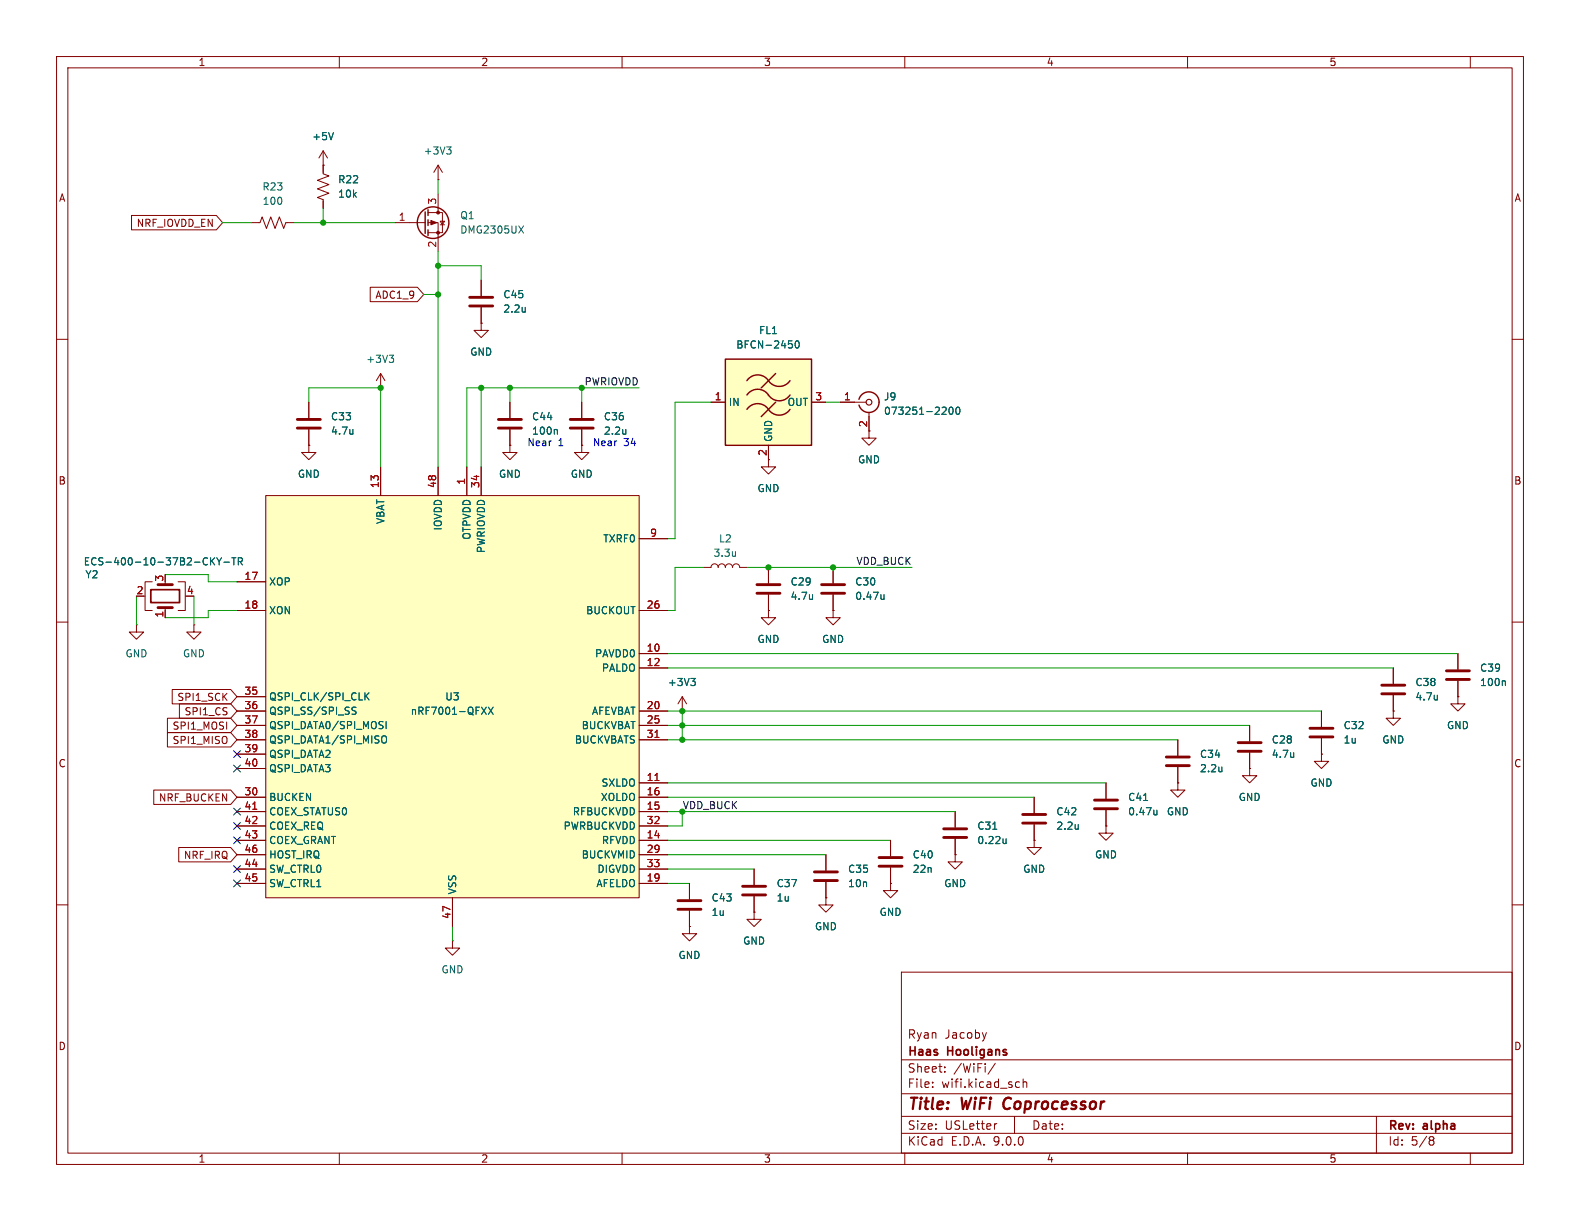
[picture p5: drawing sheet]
<svg xmlns="http://www.w3.org/2000/svg" width="279mm" height="216mm" viewBox="0 0 279 216" stroke-linecap="round" stroke-linejoin="round" font-family="sans-serif">
<g fill="none" stroke="#840000" stroke-width=".18">
<path d="M10 10h259.4v195.9h-259.4zM12 12h255.4v191.9h-255.4zM60 10v2M110 10v2M160 10v2M210 10v2M260 10v2M10 60h2M54.6 78.7v1.3h1.3l-1.3 1.3-1.3-1.3h1.3M54.6 78.7h.1M54.6 71.1v2.8M54.6 75.9v2.8"/>
<path d="M67.3 68.6h.1M67.3 66l-.8 1.3M67.3 66l.8 1.3M67.3 66v2.6M148.6 71.1h4.6M153.7 72.9v4.6h1.2l-1.2 1.2-1.3-1.2h1.3M267.4 60h2M135.9 81.3v1.3h1.3l-1.3 1.2-1.3-1.2h1.3M10 110h2M124.5 100.3h1.2a.64 .64 0 0 1 .7-.6 .64 .64 0 0 1 .6 .6 .64 .64 0 0 1 .6-.6 .64 .64 0 0 1 .7 .6 .64 .64 0 0 1 .6-.6 .64 .64 0 0 1 .6 .6 .64 .64 0 0 1 .7-.6 .64 .64 0 0 1 .6 .6h1.3M135.9 108v1.2h1.3l-1.3 1.3-1.3-1.3h1.3M135.9 108h.1"/>
<path d="M135.9 100.3v2.8M135.9 105.2v2.8M147.3 108v1.2h1.3l-1.3 1.3-1.3-1.3h1.3M147.3 108h.1M147.3 100.3v2.8M147.3 105.2v2.8M257.8 115.6v2.8M267.4 110h2M120.6 125.7h.1M120.6 123.2l-.7 1.3M120.6 123.2l.8 1.3M120.6 123.2v2.5"/>
<path d="M221 128.3v2.8M221 133.1v2.8M233.7 133.4v1.2h1.2l-1.2 1.3-1.3-1.3h1.3M233.7 133.4h.1M233.7 125.7v2.8M233.7 130.6v2.8M257.8 123.2v1.3h1.3l-1.3 1.2-1.3-1.2h1.3M257.8 123.2h.1M257.8 120.4v2.8M157.5 148.6v2.8M157.5 153.4v2.8M168.9 151.1v1.3h1.3l-1.3 1.3-1.3-1.3h1.3"/>
<path d="M168.9 151.1h.1M168.9 143.5v2.8M168.9 148.3v2.8M182.9 148.6v1.3h1.2l-1.2 1.2-1.3-1.2h1.3M182.9 148.6h.1M10 160h2M133.3 161.3v1.3h1.3l-1.3 1.2-1.2-1.2h1.2M133.3 161.3h.1M159.4 171.9h108v32h-108zM267.4 160h2M159.4 197.4h108M159.4 193.4h108"/>
<path d="M159.4 187.4h108M164.9 192.1v.2M164.9 191.4v.1M167.1 189.4v.2M167.1 188.7v.1M174.4 182.6l-.3 1M176 188l-1.3 1.9M176.3 198.7l-.3 .1M179.4 197.4v3M179.9 191.3l.4 .1M180.3 192.2l-.4 .1M180.9 191.4l.2-.1 .4 .1 .1 .9"/>
<path d="M180.9 190.8v1.5M243.4 197.4v6.5M60 203.9v2M110 203.9v2M159.4 200.4h108M160 203.9v2M210 203.9v2M253 201.6h.3M253.3 201.6l.2 .2 .1 .4-.2 .2-.4 .1M253.6 201.3l-.3 .3M260 203.9v2"/>
</g>
<path d="M177.7 194.4a1.27 1.27 0 0 0 0 1.6" fill="none" stroke="#840000" stroke-width=".4"/>
<g fill="none" stroke="#840000" stroke-width=".51">
<path d="M52.6 74.2h4M52.6 75.7h4M133.9 103.4h4M133.9 104.9h4M145.3 103.4h4.1M145.3 104.9h4.1M255.8 118.6h4M218.9 131.3h4.1M218.9 132.8h4.1M231.6 128.8h4.1M231.6 130.3h4.1M255.8 120.1h4"/>
<path d="M155.4 151.6h4.1M155.4 153.2h4.1M166.9 146.6h4M166.9 148.1h4"/>
</g>
<g fill="none" stroke="#006464" stroke-width=".18">
<path d="M62.4 75.9v.9M62.4 76.7h-.1M68.8 62.8h.8l-.4 .5M69.4 63.3l.2 .2v.3l-.2 .3M167.1 72l.2 .2v.3l-.8 .8h.8M167.9 72.1l.2-.1a.68 .68 0 0 1 .5 .6 .68 .68 0 0 1-.5 .7l-.2-.2-.1-.3zM169.1 72.1l.2-.1a.68 .68 0 0 1 .5 .6 .68 .68 0 0 1-.5 .7l-.2-.2-.1-.3zM130.1 97.5v.9M130.1 98.2l-.1 .1M122.2 120h.7l-.4 .4M143.7 105.1v.9M143.7 105.9h-.1"/>
<path d="M156.3 105.1v.9M156.3 105.9l-.3 .1M122.7 120.4l.2 .3v.3l-.2 .2M228.8 133.1v.8M228.8 133.8l-.1 .1M266 120.4l.2 .2v.6M175.6 146.6h.7M177.9 148.3v.9M177.9 149l-.4 .2"/>
</g>
<path d="M151.9 70.6a1.81 1.81 0 0 1 2.8-1 1.81 1.81 0 0 1 0 3 1.81 1.81 0 0 1-2.8-1" fill="none" stroke="#840000" stroke-width=".25"/>
<circle cx="153.7" cy="71.1" r=".51" fill="none" stroke="#840000" stroke-width=".2"/>
<path d="M128.3 63.5h15.2v15.2h-15.2z" fill="#ffffc2"/>
<path d="M128.3 63.5h15.2v15.2h-15.2zM132.1 67.3a2.35 2.35 0 0 1 4 .3 2.29 2.29 0 0 0 3.6-.3M132.1 69.9a2.35 2.35 0 0 1 4 .3 2.29 2.29 0 0 0 3.6-.3M132.1 72.4a2.35 2.35 0 0 1 4 .3 2.29 2.29 0 0 0 3.6-.3M137.2 66l-2.6 2.6M137.2 71.1l-2.6 2.6" fill="none" stroke="#840000" stroke-width=".25"/>
<path d="M125.7 71.1h2.6M135.9 78.7v2.6M143.5 71.1h2.5M146 151.1v2.8M146 156v2.8M157.5 156.2v1.3h1.2l-1.2 1.3-1.3-1.3h1.3M157.5 156.2h.1" fill="none" stroke="#840000" stroke-width=".18"/>
<path d="M139.5 60.3h.6M139.9 60.8l.2 .2v.3l-.2 .2M140.8 60.3h.1a.68 .68 0 0 1 .4 .6 .68 .68 0 0 1-.4 .6 .84 .84 0 0 1-.1-1.2z" fill="none" stroke="#006464" stroke-width=".18"/>
<path d="M144 154.2h4.1M144 155.7h4.1" fill="none" stroke="#840000" stroke-width=".51"/>
<path d="M47 87.6h66v71.2h-66z" fill="#ffffc2"/>
<g fill="none" stroke="#840000" stroke-width=".18">
<path d="M23.3 38.1h15l1.1 1.3-1.1 1.2h-15zM44.4 39.4h1.6l.4-1 .7 2 .8-2 .7 2 .8-2 .8 2 .3-1h1.6M57.1 26.7v4l1.1 .4-2.1 .8 2.1 .7-2.1 .8 2.1 .8-2.1 .7 1 .4v1.5M57.1 29.2h.1M57.1 26.7l-.7 1.2M57.1 26.7l.8 1.2M69.8 39.4h5.4M75.7 37.6h2.5v3.5h-2.5M75.7 39.4h1.8v5.1M77.5 31.8h.1M77.5 29.2v2.6M77.5 34.3v3.3"/>
<path d="M77.5 29.2l-.8 1.3M77.5 29.2l.7 1.3M77.9 39.1h.7l-.4 .7zM77.9 39.8h.7M65.5 50.8h8.3l1.1 1.3-1.1 1.2h-8.3zM85.1 57.2v1.2h1.3l-1.3 1.3-1.3-1.3h1.3M85.1 57.2h.1M85.1 49.5v2.8M85.1 54.4v2.8M54.6 78.7h.1M54.6 71.1v2.8M54.6 75.9v2.8"/>
<path d="M90.2 78.7v1.3h1.2l-1.2 1.3-1.3-1.3h1.3M90.2 78.7h.1M90.2 71.1v2.8M90.2 75.9v2.8M102.9 78.7v1.3h1.2l-1.2 1.3-1.3-1.3h1.3M102.9 78.7h.1M102.9 71.1v2.8M102.9 75.9v2.8M125.7 71.1h2.6M135.9 78.7v2.6M143.5 71.1h2.5M148.6 71.1h2.5"/>
<path d="M153.7 73.7v2.5M47 87.6h66v71.2h-66zM67.3 82.6v5M77.5 82.6v5M82.5 82.6v5M85.1 82.6v5M113 95.3h5.1M24.1 110.5v1.3h1.3l-1.3 1.2-1.2-1.2h1.2M24.1 110.5h.1M25.4 105.4h.3M26.9 102.9h-1.2v5.1h1.2M29.2 107.4v1.8"/>
<path d="M31.5 102.9h1.3v5.1h-1.3M34.3 110.5v1.3h1.3l-1.3 1.2-1.3-1.2h1.3M34.3 110.5h.1M41.9 102.9h5.1M41.9 108h5.1M113 108h5.1M113 115.6h5.1M113 118.1h5.1M135.9 108h.1M135.9 100.3v2.8M135.9 105.2v2.8M147.3 108h.1"/>
<path d="M147.3 100.3v2.8M147.3 105.2v2.8M246.4 118.1v2.8M257.8 115.6v2.8M27.2 139.7h13.6l1.1 1.3-1.1 1.2h-13.6zM29.6 129.5h11.2l1.1 1.3-1.1 1.3h-11.2zM29.6 127h11.2l1.1 1.3-1.1 1.2h-11.2zM30.5 121.9h10.3l1.1 1.3-1.1 1.3h-10.3zM31.7 124.5h9.1l1.1 1.2-1.1 1.3h-9.1zM41.9 125.7h5.1M41.9 128.3h5.1M41.9 130.8h5.1"/>
<path d="M41.9 133.4h5.1M41.9 135.9h5.1M41.9 123.2h5.1M113 125.7h5.1M113 128.3h5.1M113 130.8h5.1M113 138.4h5.1M120.6 125.7h.1M195.6 138.4v2.8M208.3 138.4v1.3h1.2l-1.2 1.3-1.3-1.3h1.3M208.3 138.4h.1M208.3 130.8v2.8"/>
<path d="M208.3 135.6v2.8M221 135.9v1.3h1.2l-1.2 1.2-1.3-1.2h1.3M221 135.9h.1M221 128.3v2.8M221 133.1v2.8M233.7 133.4h.1M233.7 125.7v2.8M233.7 130.6v2.8M246.4 125.7v1.3h1.2l-1.2 1.3-1.3-1.3h1.3M246.4 125.7h.1M246.4 122.9v2.8M257.8 123.2h.1"/>
<path d="M257.8 120.4v2.8M31.6 149.9h9.2l1.1 1.2-1.1 1.3h-9.2zM41.9 141h5.1M41.9 143.5h5.1M41.9 146.1h5.1M41.9 148.6h5.1M41.9 151.1h5.1M41.9 153.7h5.1M41.9 156.2h5.1M80 158.8v5M113 141h5.1M113 143.5h5.1"/>
<path d="M113 146.1h5.1M113 148.6h5.1M113 151.1h5.1M113 153.7h5.1M113 156.2h5.1M121.9 156.2v2.8M133.3 153.7v2.8M133.3 158.5v2.8M146 158.8v1.2h1.3l-1.3 1.3-1.2-1.3h1.2M146 158.8h.1M146 151.1v2.8M146 156v2.8"/>
<path d="M157.5 156.2h.1M157.5 148.6v2.8M157.5 153.4v2.8M168.9 151.1h.1M168.9 143.5v2.8M168.9 148.3v2.8M182.9 148.6h.1M182.9 141v2.8M182.9 145.8v2.8M195.6 146.1v1.2h1.2l-1.2 1.3-1.3-1.3h1.3M195.6 146.1h.1M195.6 143.3v2.8"/>
<path d="M80 166.4v1.2h1.3l-1.3 1.3-1.3-1.3h1.3M80 166.4h.1M121.9 163.8v1.3h1.3l-1.3 1.3-1.3-1.3h1.3M121.9 163.8h.1M121.9 161v2.8M133.3 161.3h.1"/>
</g>
<g fill="none" stroke="#006464" stroke-width=".18">
<path d="M59 23.4l-.5 1.3M79 26h.8l-.5 .5M79.5 26.5l.3 .2v.3l-.3 .2M91.7 39.9l.9 1.3M92.6 39.9l-.9 1.3M92.9 54.3v.9M92.9 55.1h-.1M62.4 75.9v.9M62.4 76.7h-.1M98.4 75.9l.2 .2v.7M110.7 75.9v.9M110.7 76.7h-.1"/>
<path d="M139.5 60.3h.6M139.9 60.8l.2 .2v.3l-.2 .2M140.8 60.3h.1a.68 .68 0 0 1 .4 .6 .68 .68 0 0 1-.4 .6 .84 .84 0 0 1-.1-1.2zM167.1 72l.2 .2v.3l-.8 .8h.8M167.9 72.1l.2-.1a.68 .68 0 0 1 .5 .6 .68 .68 0 0 1-.5 .7l-.2-.2-.1-.3zM169.1 72.1l.2-.1a.68 .68 0 0 1 .5 .6 .68 .68 0 0 1-.5 .7l-.2-.2-.1-.3zM37.2 98.6v1.3M37.4 99.2l.6 .7M38 98.6l-.8 .7M38.3 98.6l.5 .7M38.8 99.3v.6M39.2 98.6l-.4 .7"/>
<path d="M39.6 99.4h1M41 98.6h.7M41.4 98.6v1.3M42.1 99.3l.6-.1 .2-.2-.1-.3-.7-.1v1.3M42.4 99.3l.5 .6M122.2 120h.7l-.4 .4M143.7 105.1v.9M143.7 105.9h-.1M156.3 105.1v.9M156.3 105.9l-.3 .1M62.2 125.4l.8 .5-.3 .4-.5-.1M63 125.1l-.5-.1-.3 .3"/>
<path d="M64.5 122.5v1.3M64.7 123l.6 .8M65.3 122.5l-.8 .7M67.6 127.6h.1M67.7 128.4v.3M67.8 130.1a.43 .43 0 0 1 .5 .4v.5a.43 .43 0 0 1-.5 .4M68.3 127.6v1.2M85.2 125l.8 1.3M86 125l-.8 1.3M86.4 125l.8 1.3M87.2 125l-.8 1.3M122.7 120.4l.2 .3v.3l-.2 .2"/>
<path d="M216.1 135.6v.9M216.1 136.3l-.1 .1M228.8 133.1v.8M228.8 133.8l-.1 .1M254.2 122.9v.9M254.2 123.6l-.1 .1M266 120.4l.2 .2v.6M175.6 146.6h.7M177.9 148.3v.9M177.9 149l-.4 .2M190.7 145.8v.8M190.7 146.5l-.1 .1"/>
<path d="M202.2 141.5h.7M204.6 143.2v.9M204.6 144l-.4 .1"/>
</g>
<path d="M115.8 130.4h.7M115.8 138h.7M44.7 143.1h.7" fill="none" stroke="#a90000" stroke-width=".18"/>
<g fill="none" stroke="#840000" stroke-width=".51">
<path d="M83.1 52.6h4M83.1 54.1h4M88.1 74.2h4.1M88.1 75.7h4.1M100.8 74.2h4.1M100.8 75.7h4.1M27.9 107.4h2.6M27.9 103.4h2.6M206.2 133.9h4.1M206.2 135.4h4.1M244.3 121.2h4.1M244.3 122.7h4.1"/>
<path d="M119.9 159.3h4.1M131.3 156.7h4.1M131.3 158.2h4.1M180.8 144h4.1M180.8 145.5h4.1M193.5 141.5h4.1M193.5 143h4.1M119.9 160.8h4.1"/>
</g>
<path d="M26.7 104.3h5v2.3h-5z" fill="none" stroke="#840000" stroke-width=".3"/>
<g fill="none" stroke="#840000" stroke-width=".25">
<path d="M75.2 37.5v3.8M75.7 37.1v1M75.7 38.9v1M75.7 40.6v1.1"/>
<circle cx="76.6" cy="39.4" r="2.79"/>
</g>
<g fill="#840000" stroke="#840000" stroke-width=".18">
<path d="M76.2 39l1 .4-1 .4z"/>
<circle cx="77.5" cy="37.6" r=".25"/>
<circle cx="77.5" cy="41.1" r=".25"/>
</g>
<g fill="none" stroke="#009600" stroke-width=".18">
<path d="M39.4 39.4h5M52.1 39.4h17.7M57.1 36.8v2.6M77.5 31.8v2.5M74.9 52.1h2.6M77.5 47h7.6v2.5M77.5 44.5v38.1M54.6 71.1v-2.5h12.7v14M85.1 68.6v14M90.2 68.6v2.5M102.9 68.6v2.5M113 68.6h-30.5v14"/>
<path d="M125.7 71.1h-6.3v24.2h-1.3M146 71.1h2.6M24.1 105.4v5.1M29.2 101.6h7.6v1.3h5.1M34.3 105.4v5.1M41.9 108h-5.1v1.2h-7.6M118.1 115.6h139.7M118.1 118.1h128.3M124.5 100.3h-5.1v7.7h-1.3M132.1 100.3h29.2M118.1 130.8h90.2M118.1 125.7h115.6"/>
<path d="M118.1 128.3h102.9M118.1 138.4h77.5M120.6 125.7v5.1M118.1 143.5h50.8M118.1 148.6h39.4M118.1 141h64.8M118.1 151.1h27.9M118.1 153.7h15.2M118.1 156.2h3.8M120.6 143.5v2.6h-2.5M80 163.8v2.6"/>
</g>
<g fill="none" stroke="#000084" stroke-width=".18">
<path d="M41.3 132.7l1.2 1.3M41.3 135.3l1.2 1.2M42.5 132.7l-1.2 1.3M42.5 135.3l-1.2 1.2M41.3 153.1l1.2 1.2M41.3 155.6l1.2 1.2M41.3 142.9l1.2 1.2M41.3 145.4l1.2 1.3M41.3 148l1.2 1.2M42.5 153.1l-1.2 1.2M42.5 155.6l-1.2 1.2M42.5 142.9l-1.2 1.2"/>
<path d="M42.5 145.4l-1.2 1.3M42.5 148l-1.2 1.2"/>
</g>
<g fill="#009600" stroke="#009600" stroke-width=".18">
<circle cx="77.5" cy="47" r=".46"/>
<circle cx="57.1" cy="39.4" r=".46"/>
<circle cx="77.5" cy="52.1" r=".46"/>
<circle cx="85.1" cy="68.6" r=".46"/>
<circle cx="67.3" cy="68.6" r=".46"/>
<circle cx="90.2" cy="68.6" r=".46"/>
<circle cx="147.3" cy="100.3" r=".46"/>
<circle cx="102.9" cy="68.6" r=".46"/>
<circle cx="135.9" cy="100.3" r=".46"/>
<circle cx="120.6" cy="128.3" r=".46"/>
<circle cx="120.6" cy="130.8" r=".46"/>
<circle cx="120.6" cy="125.7" r=".46"/>
</g>
<g font-size="2.8" fill="#840000">
<text x="160.4" y="196.8">Title:</text>
<text x="170.1" y="196.8">WiFi</text>
<text x="178.3" y="196.8">Coprocessor</text>
</g>
<g font-size="2.1" fill="#840000">
<text x="160.4" y="183.9">Ryan</text>
<text x="167.1" y="183.9">Jacoby</text>
<text x="160.4" y="189.9">Sheet:</text>
<text x="160.4" y="187.1">Haas</text>
<text x="167.6" y="187.1">Hooligans</text>
<text x="168.6" y="189.9">/WiFi/</text>
<text x="160.4" y="192.6">File:</text>
<text x="166.5" y="192.6">wifi.kicad_sch</text>
<text x="160.4" y="202.8">KiCad</text>
<text x="160.4" y="200">Size:</text>
<text x="167.1" y="200">USLetter</text>
<text x="168.1" y="202.8">E.D.A.</text>
<text x="175.7" y="202.8">9.0.0</text>
<text x="182.4" y="200">Date:</text>
<text x="245.4" y="200.2">Rev:</text>
<text x="245.4" y="202.8">Id:</text>
<text x="249.5" y="202.8">5/8</text>
<text x="251.8" y="200.2">alpha</text>
</g>
<g font-size="1.8" fill="#840000">
<text x="35" y="11.9">1</text>
<text x="85" y="11.9">2</text>
<text x="135" y="11.9">3</text>
<text x="185" y="11.9">4</text>
<text x="235" y="11.9">5</text>
<text x="10.3" y="35.9">A</text>
<text x="267.7" y="35.9">A</text>
<text x="24.1" y="40.3">NRF_IOVDD_EN</text>
<text x="66.3" y="53">ADC1_9</text>
<text x="153.4" y="75.6" transform="rotate(-90 153.4 75.6)">2</text>
<text x="10.3" y="85.9">B</text>
<text x="267.7" y="85.9">B</text>
<text x="31.3" y="124.1">SPI1_SCK</text>
<text x="30.4" y="131.8">SPI1_MISO</text>
<text x="30.4" y="129.2">SPI1_MOSI</text>
<text x="32.5" y="126.7">SPI1_CS</text>
<text x="10.3" y="135.9">C</text>
<text x="267.7" y="135.9">C</text>
<text x="28" y="141.9">NRF_BUCKEN</text>
<text x="32.4" y="152.1">NRF_IRQ</text>
<text x="10.3" y="185.9">D</text>
<text x="267.7" y="185.9">D</text>
<text x="35" y="205.8">1</text>
<text x="85" y="205.8">2</text>
<text x="135" y="205.8">3</text>
<text x="185" y="205.8">4</text>
<text x="235" y="205.8">5</text>
</g>
<g font-size="1.8" fill="#006464">
<text x="55.1" y="25">+5V</text>
<text x="74.8" y="27.5">+3V3</text>
<text x="46.3" y="33.9">R23</text>
<text x="59.7" y="35.2">10k</text>
<text x="59.7" y="32.6">R22</text>
<text x="46.3" y="36.4">100</text>
<text x="81.3" y="39">Q1</text>
<text x="81.3" y="41.5">DMG2305UX</text>
<text x="88.9" y="52.9">C45</text>
<text x="88.9" y="55.5">2.2u</text>
<text x="134.1" y="59.3">FL1</text>
<text x="64.7" y="64.4">+3V3</text>
<text x="83.1" y="63.1">GND</text>
<text x="130.1" y="61.8">BFCN-2450</text>
<text x="128.8" y="72">IN</text>
<text x="139.2" y="72">OUT</text>
<text x="156.2" y="71">J9</text>
<text x="58.4" y="74.5">C33</text>
<text x="58.4" y="77.1">4.7u</text>
<text x="94" y="77.1">100n</text>
<text x="94" y="74.5">C44</text>
<text x="106.7" y="74.5">C36</text>
<text x="106.7" y="77.1">2.2u</text>
<text x="156.2" y="73.5">073251-2200</text>
<text x="136.8" y="78.2" transform="rotate(-90 136.8 78.2)">GND</text>
<text x="151.6" y="82.1">GND</text>
<text x="52.6" y="84.7">GND</text>
<text x="88.1" y="84.7">GND</text>
<text x="100.8" y="84.7">GND</text>
<text x="133.9" y="87.2">GND</text>
<text x="68.2" y="92.8" transform="rotate(-90 68.2 92.8)">VBAT</text>
<text x="78.3" y="93.9" transform="rotate(-90 78.3 93.9)">IOVDD</text>
<text x="83.4" y="95.5" transform="rotate(-90 83.4 95.5)">OTPVDD</text>
<text x="14.7" y="100.2">ECS-400-10-37B2-CKY-TR</text>
<text x="86" y="97.9" transform="rotate(-90 86 97.9)">PWRIOVDD</text>
<text x="106.6" y="96.1">TXRF0</text>
<text x="126.1" y="98.7">3.3u</text>
<text x="127" y="96.1">L2</text>
<text x="15" y="102.5">Y2</text>
<text x="47.5" y="103.7">XOP</text>
<text x="139.7" y="103.7">C29</text>
<text x="139.7" y="106.3">4.7u</text>
<text x="151.1" y="106.3">0.47u</text>
<text x="151.1" y="103.7">C30</text>
<text x="47.5" y="108.8">XON</text>
<text x="103.5" y="108.8">BUCKOUT</text>
<text x="133.9" y="113.9">GND</text>
<text x="145.3" y="113.9">GND</text>
<text x="22.1" y="116.4">GND</text>
<text x="32.3" y="116.4">GND</text>
<text x="105.1" y="116.4">PAVDD0</text>
<text x="106.3" y="119">PALDO</text>
<text x="261.6" y="119">C39</text>
<text x="47.5" y="124.1">QSPI_CLK/SPI_CLK</text>
<text x="78.6" y="124.1">U3</text>
<text x="118" y="121.5">+3V3</text>
<text x="250.2" y="121.5">C38</text>
<text x="250.2" y="124.1">4.7u</text>
<text x="261.6" y="121.5">100n</text>
<text x="47.5" y="126.6">QSPI_SS/SPI_SS</text>
<text x="47.5" y="129.1">QSPI_DATA0/SPI_MOSI</text>
<text x="47.5" y="131.7">QSPI_DATA1/SPI_MISO</text>
<text x="72.5" y="126.6">nRF7001-QFXX</text>
<text x="101.6" y="131.7">BUCKVBATS</text>
<text x="102.8" y="129.1">BUCKVBAT</text>
<text x="104.6" y="126.6">AFEVBAT</text>
<text x="224.8" y="131.7">C28</text>
<text x="237.5" y="131.7">1u</text>
<text x="237.5" y="129.1">C32</text>
<text x="244.3" y="131.7">GND</text>
<text x="255.8" y="129.1">GND</text>
<text x="47.5" y="134.2">QSPI_DATA2</text>
<text x="47.5" y="136.8">QSPI_DATA3</text>
<text x="212.1" y="134.2">C34</text>
<text x="212.1" y="136.8">2.2u</text>
<text x="224.8" y="134.2">4.7u</text>
<text x="47.5" y="141.8">BUCKEN</text>
<text x="106.2" y="141.8">XOLDO</text>
<text x="106.3" y="139.3">SXLDO</text>
<text x="199.4" y="141.8">C41</text>
<text x="218.9" y="141.8">GND</text>
<text x="231.6" y="139.3">GND</text>
<text x="47.5" y="144.4">COEX_STATUS0</text>
<text x="47.5" y="146.9">COEX_REQ</text>
<text x="47.5" y="149.5">COEX_GRANT</text>
<text x="99.6" y="146.9">PWRBUCKVDD</text>
<text x="101.2" y="144.4">RFBUCKVDD</text>
<text x="106.3" y="149.5">RFVDD</text>
<text x="172.7" y="149.5">0.22u</text>
<text x="172.7" y="146.9">C31</text>
<text x="186.7" y="144.4">C42</text>
<text x="186.7" y="146.9">2.2u</text>
<text x="199.4" y="144.4">0.47u</text>
<text x="206.2" y="144.4">GND</text>
<text x="47.5" y="152">HOST_IRQ</text>
<text x="47.5" y="154.5">SW_CTRL0</text>
<text x="102.8" y="152">BUCKVMID</text>
<text x="105.5" y="154.5">DIGVDD</text>
<text x="149.9" y="154.5">C35</text>
<text x="161.3" y="152">C40</text>
<text x="161.3" y="154.5">22n</text>
<text x="180.8" y="154.5">GND</text>
<text x="193.5" y="152">GND</text>
<text x="47.5" y="157.1">SW_CTRL1</text>
<text x="80.9" y="158.2" transform="rotate(-90 80.9 158.2)">VSS</text>
<text x="105.4" y="157.1">AFELDO</text>
<text x="125.7" y="159.6">C43</text>
<text x="137.2" y="159.6">1u</text>
<text x="137.2" y="157.1">C37</text>
<text x="149.9" y="157.1">10n</text>
<text x="166.9" y="157.1">GND</text>
<text x="125.7" y="162.2">1u</text>
<text x="131.3" y="167.2">GND</text>
<text x="144" y="164.7">GND</text>
<text x="155.4" y="162.2">GND</text>
<text x="78" y="172.3">GND</text>
<text x="119.9" y="169.8">GND</text>
</g>
<g font-size="1.8" fill="#a90000">
<text x="70.4" y="39.1">1</text>
<text x="77.2" y="36.3" transform="rotate(-90 77.2 36.3)">3</text>
<text x="77.2" y="43.9" transform="rotate(-90 77.2 43.9)">2</text>
<text x="126.3" y="70.9">1</text>
<text x="144.1" y="70.9">3</text>
<text x="149.2" y="70.9">1</text>
<text x="135.6" y="80.7" transform="rotate(-90 135.6 80.7)">2</text>
<text x="67.1" y="86.4" transform="rotate(-90 67.1 86.4)">13</text>
<text x="77.2" y="86.4" transform="rotate(-90 77.2 86.4)">48</text>
<text x="82.3" y="85.8" transform="rotate(-90 82.3 85.8)">1</text>
<text x="84.8" y="86.4" transform="rotate(-90 84.8 86.4)">34</text>
<text x="114.9" y="95">9</text>
<text x="24.1" y="105.2">2</text>
<text x="29" y="102.9" transform="rotate(-90 29 102.9)">3</text>
<text x="32.9" y="105.2">4</text>
<text x="43.1" y="102.6">17</text>
<text x="43.1" y="107.7">18</text>
<text x="114.3" y="107.7">26</text>
<text x="29" y="109.3" transform="rotate(-90 29 109.3)">1</text>
<text x="114.3" y="115.3">10</text>
<text x="114.3" y="117.9">12</text>
<text x="43.1" y="125.5">36</text>
<text x="43.1" y="122.9">35</text>
<text x="114.3" y="125.5">20</text>
<text x="43.1" y="128">37</text>
<text x="43.1" y="130.6">38</text>
<text x="114.3" y="128">25</text>
<text x="114.3" y="130.6">31</text>
<text x="43.1" y="133.1">39</text>
<text x="43.1" y="135.6">40</text>
<text x="43.1" y="140.7">30</text>
<text x="43.1" y="143.3">41</text>
<text x="114.3" y="138.2">11</text>
<text x="114.3" y="140.7">16</text>
<text x="114.3" y="143.3">15</text>
<text x="43.1" y="145.8">42</text>
<text x="43.1" y="148.3">43</text>
<text x="114.3" y="145.8">32</text>
<text x="114.3" y="148.3">14</text>
<text x="43.1" y="150.9">46</text>
<text x="43.1" y="153.4">44</text>
<text x="43.1" y="156">45</text>
<text x="114.3" y="150.9">29</text>
<text x="114.3" y="153.4">33</text>
<text x="114.3" y="156">19</text>
<text x="79.8" y="162.6" transform="rotate(-90 79.8 162.6)">47</text>
</g>
<g font-size="1.8" fill="#0f0f0f">
<text x="103.3" y="68.2">PWRIOVDD</text>
<text x="151.4" y="100">VDD_BUCK</text>
</g>
<g font-size="1.8" fill="#0000c2">
<text x="93.2" y="79.1">Near</text>
<text x="98.7" y="79.1">1</text>
<text x="104.7" y="79.1">Near</text>
<text x="110.3" y="79.1">34</text>
</g>
<text font-size="1.8" fill="#009600" x="120.6" y="143.2">VDD_BUCK</text>
</svg>
